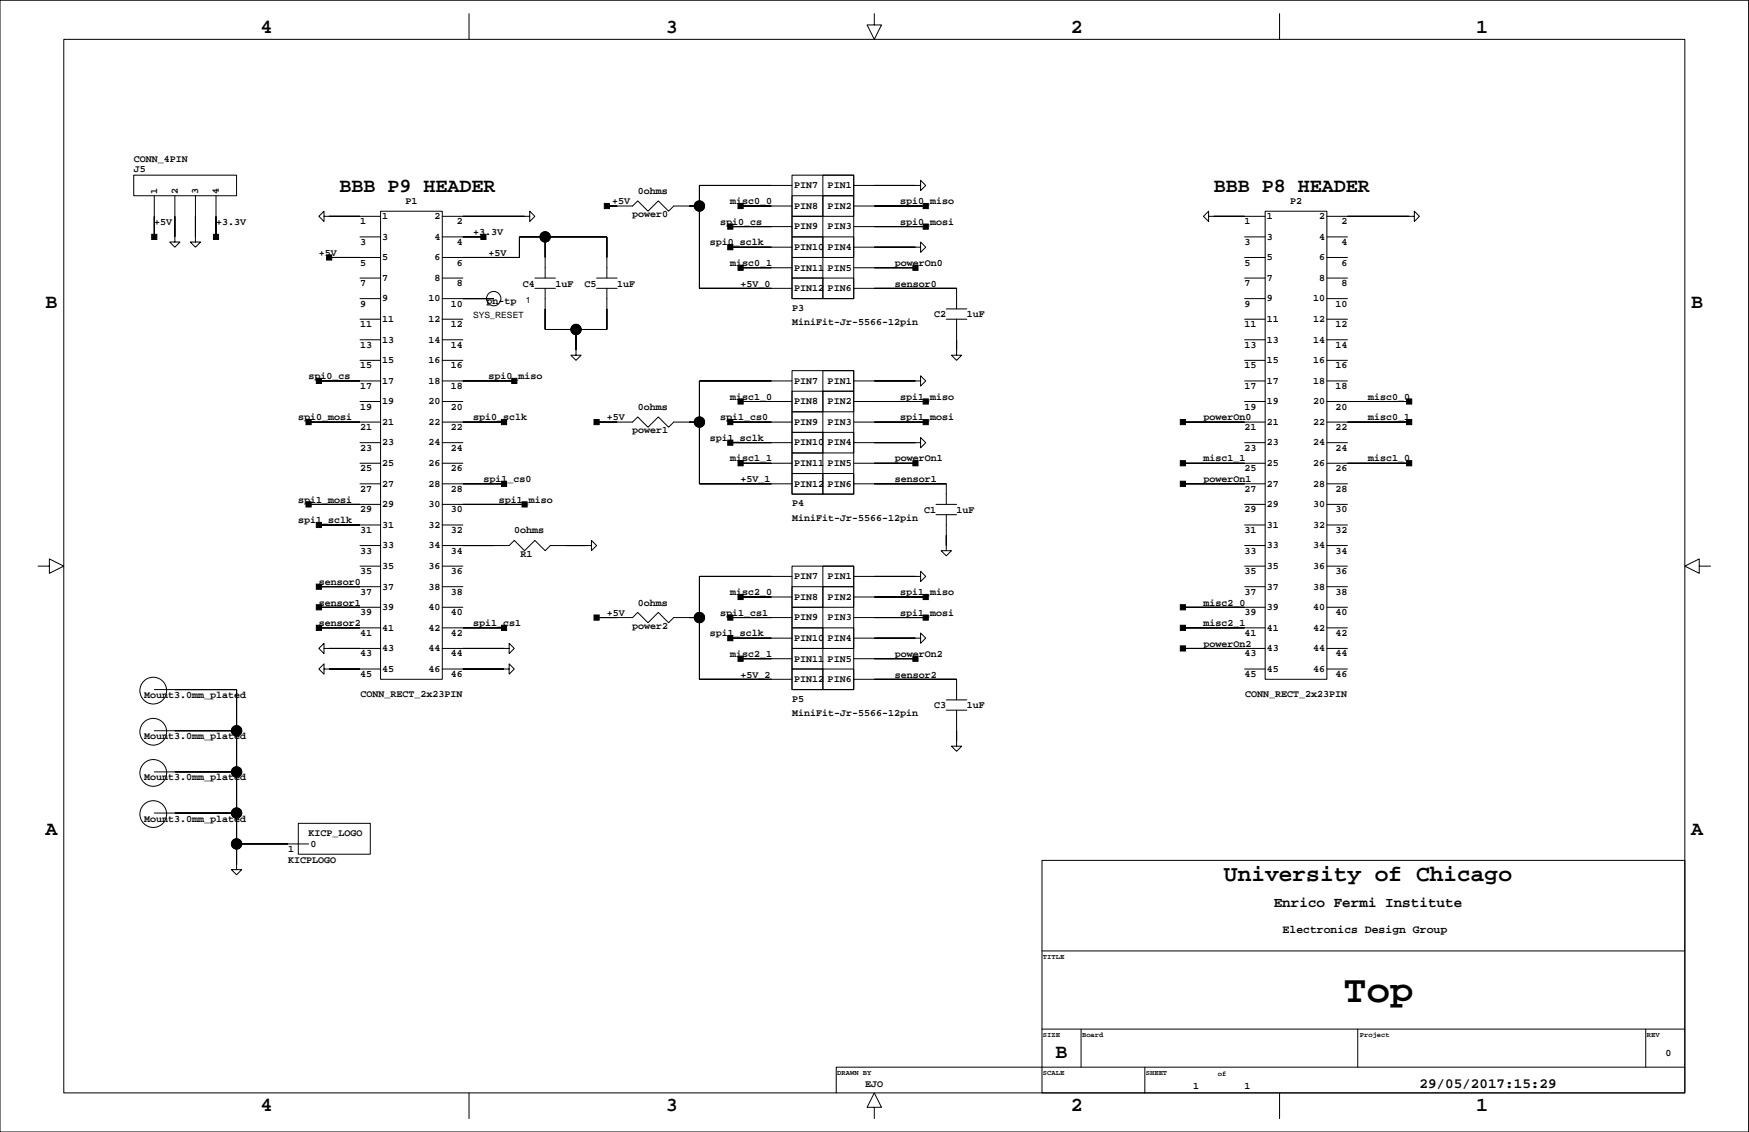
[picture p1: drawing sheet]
<svg xmlns="http://www.w3.org/2000/svg" width="432mm" height="279mm" viewBox="0 0 432 279" stroke-linecap="round" stroke-linejoin="round" font-family="sans-serif">
<g fill="none" stroke="#000" stroke-width=".25">
<path d="M0 .1h431.7v279.3h-431.7zM15.7 9.7h400.3v260.1h-400.3zM115.8 3.4v6.3M215.9 3.4v2.8h1.7l-1.7 3.5-1.8-3.5h1.8M315.9 3.4v6.3M33 43.2h25.4v5.1h-25.4zM38.1 48.3v10.2M43.2 58.5h.1M43.2 48.3v11.4h-1.3l1.3 1.3 1.2-1.3h-1.2M48.2 58.5h.1M48.2 48.3v11.4h-1.2l1.2 1.3 1.3-1.3h-1.3M53.3 48.3v10.2"/>
<path d="M80 53.4v1.3l-1.3-1.3 1.3-1.3v1.3h14M81.3 53.4h.1M88.9 58.5h5.1M94 52.1h15.2v115.6h-15.2zM109.2 53.4h21.6v1.3l1.3-1.3-1.3-1.3v1.3M109.2 58.5h10.2M129.5 53.4h.1M134.6 58.5v10.1M149.8 50.9h6.4l1.2-1.3 2.6 2.5 2.5-2.5 2.6 2.5 1.2-1.2h6.4M180.3 55.9h15.2M182.8 50.9h12.7M195.5 43.2h15.3v30.5h-15.3z"/>
<path d="M195.5 58.5h7.7v5h-7.7zM195.5 53.4h7.7v5.1h-7.7zM195.5 48.3h7.7v5.1h-7.7zM195.5 45.8h-22.8v25.4h22.8M203.2 58.5h7.6v5h-7.6zM203.2 48.3h7.6v5.1h-7.6zM203.2 43.2h7.6v5.1h-7.6zM210.8 45.8h16.5v1.2l1.2-1.2-1.2-1.3v1.3M210.8 50.9h17.7M210.8 55.9h17.7M226 45.8h.1M298.4 53.4v1.3l-1.3-1.3 1.3-1.3v1.3h13.9"/>
<path d="M299.7 53.4h.1M307.3 58.5h5M312.3 52.1h15.3v115.6h-15.3zM327.6 53.4h21.6v1.3l1.2-1.3-1.2-1.3v1.3M327.6 58.5h5.1M347.9 53.4h.1M81.3 63.5h12.7M88.9 68.6h5.1M88.9 73.7h5.1M88.9 78.8h5.1M109.2 63.5h19v-5h21.6v10.1M109.2 68.6h5.1"/>
<path d="M109.2 73.7h12.7M109.2 78.8h5.1M121.9 73.7h.1M132.1 68.6h5M132.1 71.2h5M134.6 71.2v10.1h15.2v-10.1M147.3 68.6h5.1M147.3 71.2h5.1M180.3 61h15.2M182.8 66.1h12.7M195.5 63.5h7.7v5.1h-7.7zM195.5 68.6h7.7v5.1h-7.7z"/>
<path d="M203.2 68.6h7.6v5.1h-7.6zM210.8 61h16.5v1.3l1.2-1.3-1.2-1.3v1.3M210.8 66.1h15.2M210.8 71.2h25.4v5M226 61h.1M233.6 78.8h5.1M233.6 76.2h5.1M236.2 78.8v8.9h-1.3l1.3 1.2 1.2-1.2h-1.2M307.3 63.5h5M307.3 68.6h5M307.3 73.7h5M307.3 78.8h5"/>
<path d="M327.6 63.5h5.1M327.6 68.6h5.1M327.6 73.7h5.1M327.6 78.8h5.1M78.7 94h15.3M88.9 83.9h5.1M88.9 88.9h5.1M88.9 99.1h5.1M109.2 83.9h5.1M109.2 88.9h5.1M109.2 94h17.8M109.2 99.1h5.1"/>
<path d="M142.2 86.4h.1M142.2 81.3v6.4h-1.3l1.3 1.2 1.3-1.2h-1.3M182.8 99.1h12.7M195.5 91.5h15.3v30.5h-15.3zM195.5 96.6h7.7v5h-7.7zM195.5 94h-22.8v25.4h22.8M203.2 96.6h7.6v5h-7.6zM203.2 91.5h7.6v5.1h-7.6zM210.8 94h16.5v1.3l1.2-1.3-1.2-1.2v1.2M210.8 99.1h17.7M226 94h.1M236.2 86.4h.1"/>
<path d="M307.3 83.9h5M307.3 88.9h5M307.3 94h5M307.3 99.1h5M327.6 83.9h5.1M327.6 88.9h5.1M327.6 94h5.1M327.6 99.1h20.3M76.2 104.2h17.8M88.9 109.3h5.1M88.9 114.3h5.1M88.9 119.4h5.1"/>
<path d="M109.2 104.2h15.2M109.2 109.3h5.1M109.2 114.3h5.1M109.2 119.4h15.2M147.3 104.2h8.9l1.2-1.3 2.6 2.5 2.5-2.5 2.6 2.5 1.2-1.2h6.4M180.3 104.2h15.2M180.3 109.3h15.2M182.8 114.3h12.7M195.5 111.8h7.7v5.1h-7.7zM195.5 116.9h7.7v5.1h-7.7zM195.5 106.7h7.7v5.1h-7.7zM195.5 101.6h7.7v5.1h-7.7z"/>
<path d="M203.2 116.9h7.6v5.1h-7.6zM203.2 106.7h7.6v5.1h-7.6zM210.8 109.3h16.5v1.2l1.2-1.2-1.2-1.3v1.3M210.8 104.2h17.7M210.8 114.3h15.2M210.8 119.4h22.8v5.1M226 109.3h.1M292 104.2h20.3M292 114.3h20.3M292 119.4h20.3M307.3 109.3h5M327.6 104.2h20.3"/>
<path d="M327.6 109.3h5.1M327.6 114.3h20.3M327.6 119.4h5.1M9.4 139.7h2.8v-1.7l3.5 1.7-3.5 1.8v-1.8M76.2 124.5h17.8M78.7 129.6h15.3M88.9 134.7h5.1M88.9 139.7h5.1M109.2 134.7h16.5l1.3-1.3 2.5 2.5 2.6-2.5 2.5 2.5 1.3-1.2h10.1v1.2l1.3-1.2-1.3-1.3v1.3M109.2 124.5h20.3M109.2 129.6h5.1M109.2 139.7h5.1"/>
<path d="M144.7 134.7h.1M195.5 139.7h15.3v30.5h-15.3zM203.2 139.7h7.6v5.1h-7.6zM231.1 124.5h5.1M231.1 127h5.1M233.6 134.7h.1M233.6 127v8.9h-1.2l1.2 1.3 1.3-1.3h-1.3M307.3 124.5h5M307.3 129.6h5M307.3 134.7h5M307.3 139.7h5M327.6 124.5h5.1"/>
<path d="M327.6 129.6h5.1M327.6 134.7h5.1M327.6 139.7h5.1M419.5 139.7v-1.7l-3.5 1.7 3.5 1.8v-1.8h2.8M78.7 144.8h15.3M78.7 149.9h15.3M78.7 155h15.3M109.2 144.8h5.1M109.2 149.9h5.1M109.2 155h15.2M147.3 152.4h8.9l1.2-1.2 2.6 2.5 2.5-2.5 2.6 2.5 1.2-1.3h6.4M180.3 152.4h15.2"/>
<path d="M180.3 157.5h15.2M182.8 147.3h12.7M195.5 155h7.7v5h-7.7zM195.5 149.9h7.7v5.1h-7.7zM195.5 144.8h7.7v5.1h-7.7zM195.5 142.3h-22.8v25.4h22.8M203.2 155h7.6v5h-7.6zM203.2 144.8h7.6v5.1h-7.6zM210.8 157.5h16.5v1.3l1.2-1.3-1.2-1.3v1.3M210.8 142.3h16.5v1.2l1.2-1.2-1.2-1.3v1.3M210.8 147.3h17.7M210.8 152.4h17.7"/>
<path d="M226 157.5h.1M226 142.3h.1M292 149.9h20.3M292 155h20.3M307.3 144.8h5M327.6 144.8h5.1M327.6 149.9h5.1M327.6 155h5.1M38.1 170.2h20.3v44.4h-1.3l1.3 1.3 1.3-1.3h-1.3M80 160v1.3l-1.3-1.3 1.3-1.2v1.2h14M80 165.1v1.3l-1.3-1.3 1.3-1.2v1.2h14M81.3 160h.1"/>
<path d="M81.3 165.1h.1M109.2 160h16.5v1.3l1.3-1.3-1.3-1.2v1.2M109.2 165.1h16.5v1.3l1.3-1.3-1.3-1.2v1.2M124.4 160h.1M124.4 165.1h.1M182.8 162.6h12.7M195.5 160h7.7v5.1h-7.7zM195.5 165.1h7.7v5.1h-7.7zM203.2 165.1h7.6v5.1h-7.6zM210.8 162.6h15.2M210.8 167.7h25.4v5M233.6 172.7h5.1"/>
<path d="M233.6 175.3h5.1M236.2 175.3v8.9h-1.3l1.3 1.2 1.2-1.2h-1.2M292 160h20.3M307.3 165.1h5M327.6 160h5.1M327.6 165.1h5.1M38.1 180.4h20.3M38.1 190.5h20.3M236.2 182.9h.1M38.1 200.7h20.3M58.4 213.4h.1M58.4 208.3h17.8"/>
<path d="M73.6 203.2h17.8v7.6h-17.8zM257.2 212.4h158.8v57.4h-158.8zM257.2 234.7h158.8M257.2 254h158.8M266.9 254v9.4M335.2 254v9.4M406.3 254v9.4M115.8 269.8v6.3M215.9 273.3h1.7l-1.7-3.5-1.8 3.5h1.8v2.8M282.6 263.4v6.4M315.9 269.8v6.3M416 263.4h-209.5v6.4"/>
<circle cx="134.6" cy="58.5" r="1.27"/>
<circle cx="172.7" cy="50.9" r="1.27"/>
<circle cx="121.9" cy="73.7" r="1.77"/>
<circle cx="142.2" cy="81.3" r="1.27"/>
<circle cx="172.7" cy="104.2" r="1.27"/>
<circle cx="172.7" cy="152.4" r="1.27"/>
<circle cx="37.8" cy="170.5" r="3.3"/>
<circle cx="37.8" cy="190.8" r="3.3"/>
<circle cx="37.8" cy="180.6" r="3.3"/>
<circle cx="58.4" cy="190.5" r="1.27"/>
<circle cx="58.4" cy="180.4" r="1.27"/>
<circle cx="37.8" cy="200.9" r="3.3"/>
<circle cx="58.4" cy="208.3" r="1.27"/>
<circle cx="58.4" cy="200.7" r="1.27"/>
</g>
<g fill="#000" stroke="#000" stroke-width=".25">
<path d="M37.5 57.8h1.2v1.3h-1.2z" fill-rule="evenodd"/>
<path d="M38.1 53.4v5.1z" fill-rule="evenodd"/>
<path d="M43.2 53.4v5.1z" fill-rule="evenodd"/>
<path d="M48.2 53.4v5.1z" fill-rule="evenodd"/>
<path d="M52.7 57.8h1.3v1.3h-1.3z" fill-rule="evenodd"/>
<path d="M53.3 53.4v5.1z" fill-rule="evenodd"/>
<path d="M81.3 53.4h7.6z" fill-rule="evenodd"/>
<path d="M118.7 57.8h1.3v1.3h-1.3z" fill-rule="evenodd"/>
<path d="M114.3 58.5h5.1z" fill-rule="evenodd"/>
<path d="M128.2 58.5v5z" fill-rule="evenodd"/>
<path d="M114.3 53.4h15.2z" fill-rule="evenodd"/>
<path d="M128.2 58.5h6.4z" fill-rule="evenodd"/>
<path d="M134.6 58.5v5z" fill-rule="evenodd"/>
<path d="M149.2 50.2h1.3v1.3h-1.3z" fill-rule="evenodd"/>
<path d="M134.6 58.5h15.2z" fill-rule="evenodd"/>
<path d="M149.8 58.5v5z" fill-rule="evenodd"/>
<path d="M149.8 50.9h2.6z" fill-rule="evenodd"/>
<path d="M170.1 50.9h2.6z" fill-rule="evenodd"/>
<path d="M172.7 50.9v20.3z" fill-rule="evenodd"/>
<path d="M172.7 45.8v5.1z" fill-rule="evenodd"/>
<path d="M179.7 55.3h1.2v1.3h-1.2z" fill-rule="evenodd"/>
<path d="M182.2 50.2h1.3v1.3h-1.3z" fill-rule="evenodd"/>
<path d="M172.7 45.8h17.8z" fill-rule="evenodd"/>
<path d="M180.3 55.9h10.2z" fill-rule="evenodd"/>
<path d="M182.8 50.9h7.7z" fill-rule="evenodd"/>
<path d="M215.9 45.8h10.1z" fill-rule="evenodd"/>
<path d="M227.9 50.2h1.3v1.3h-1.3z" fill-rule="evenodd"/>
<path d="M227.9 55.3h1.3v1.3h-1.3z" fill-rule="evenodd"/>
<path d="M215.9 50.9h12.6z" fill-rule="evenodd"/>
<path d="M215.9 55.9h12.6z" fill-rule="evenodd"/>
<path d="M299.7 53.4h7.6z" fill-rule="evenodd"/>
<path d="M332.7 53.4h15.2z" fill-rule="evenodd"/>
<path d="M80.6 62.9h1.3v1.3h-1.3z" fill-rule="evenodd"/>
<path d="M81.3 63.5h7.6z" fill-rule="evenodd"/>
<path d="M114.3 73.7h7.6z" fill-rule="evenodd"/>
<path d="M114.3 63.5h13.9z" fill-rule="evenodd"/>
<path d="M134.6 76.2v5.1z" fill-rule="evenodd"/>
<path d="M149.8 76.2v5.1z" fill-rule="evenodd"/>
<path d="M179.7 60.4h1.2v1.2h-1.2z" fill-rule="evenodd"/>
<path d="M182.2 65.5h1.3v1.2h-1.3z" fill-rule="evenodd"/>
<path d="M172.7 71.2h17.8z" fill-rule="evenodd"/>
<path d="M180.3 61h10.2z" fill-rule="evenodd"/>
<path d="M182.8 66.1h7.7z" fill-rule="evenodd"/>
<path d="M225.4 65.5h1.2v1.2h-1.2z" fill-rule="evenodd"/>
<path d="M215.9 61h10.1z" fill-rule="evenodd"/>
<path d="M215.9 66.1h10.1z" fill-rule="evenodd"/>
<path d="M215.9 71.2h20.3z" fill-rule="evenodd"/>
<path d="M78.1 93.4h1.3v1.3h-1.3z" fill-rule="evenodd"/>
<path d="M78.7 94h10.2z" fill-rule="evenodd"/>
<path d="M126.3 93.4h1.3v1.3h-1.3z" fill-rule="evenodd"/>
<path d="M114.3 94h12.7z" fill-rule="evenodd"/>
<path d="M142.2 81.3v5.1z" fill-rule="evenodd"/>
<path d="M134.6 81.3h7.6z" fill-rule="evenodd"/>
<path d="M142.2 81.3h7.6z" fill-rule="evenodd"/>
<path d="M172.7 94v10.2z" fill-rule="evenodd"/>
<path d="M182.2 98.5h1.3v1.2h-1.3z" fill-rule="evenodd"/>
<path d="M172.7 94h17.8z" fill-rule="evenodd"/>
<path d="M182.8 99.1h7.7z" fill-rule="evenodd"/>
<path d="M215.9 94h10.1z" fill-rule="evenodd"/>
<path d="M227.9 98.5h1.3v1.2h-1.3z" fill-rule="evenodd"/>
<path d="M215.9 99.1h12.6z" fill-rule="evenodd"/>
<path d="M236.2 83.9v2.5z" fill-rule="evenodd"/>
<path d="M347.3 98.5h1.2v1.2h-1.2z" fill-rule="evenodd"/>
<path d="M332.7 99.1h15.2z" fill-rule="evenodd"/>
<path d="M75.5 103.5h1.3v1.3h-1.3z" fill-rule="evenodd"/>
<path d="M76.2 104.2h12.7z" fill-rule="evenodd"/>
<path d="M123.8 103.5h1.3v1.3h-1.3z" fill-rule="evenodd"/>
<path d="M114.3 104.2h10.1z" fill-rule="evenodd"/>
<path d="M114.3 119.4h10.1z" fill-rule="evenodd"/>
<path d="M146.7 103.5h1.2v1.3h-1.2z" fill-rule="evenodd"/>
<path d="M147.3 104.2h5.1z" fill-rule="evenodd"/>
<path d="M170.1 104.2h2.6z" fill-rule="evenodd"/>
<path d="M172.7 104.2v15.2z" fill-rule="evenodd"/>
<path d="M179.7 103.5h1.2v1.3h-1.2z" fill-rule="evenodd"/>
<path d="M179.7 108.6h1.2v1.3h-1.2z" fill-rule="evenodd"/>
<path d="M182.2 113.7h1.3v1.3h-1.3z" fill-rule="evenodd"/>
<path d="M172.7 119.4h17.8z" fill-rule="evenodd"/>
<path d="M180.3 104.2h10.2z" fill-rule="evenodd"/>
<path d="M180.3 109.3h10.2z" fill-rule="evenodd"/>
<path d="M182.8 114.3h7.7z" fill-rule="evenodd"/>
<path d="M225.4 113.7h1.2v1.3h-1.2z" fill-rule="evenodd"/>
<path d="M215.9 109.3h10.1z" fill-rule="evenodd"/>
<path d="M215.9 114.3h10.1z" fill-rule="evenodd"/>
<path d="M227.9 103.5h1.3v1.3h-1.3z" fill-rule="evenodd"/>
<path d="M215.9 104.2h12.6z" fill-rule="evenodd"/>
<path d="M215.9 119.4h17.7z" fill-rule="evenodd"/>
<path d="M291.4 113.7h1.3v1.3h-1.3z" fill-rule="evenodd"/>
<path d="M291.4 103.5h1.3v1.3h-1.3z" fill-rule="evenodd"/>
<path d="M292 119.4h15.3z" fill-rule="evenodd"/>
<path d="M292 114.3h15.3z" fill-rule="evenodd"/>
<path d="M292 104.2h15.3z" fill-rule="evenodd"/>
<path d="M347.3 113.7h1.2v1.3h-1.2z" fill-rule="evenodd"/>
<path d="M347.3 103.5h1.2v1.3h-1.2z" fill-rule="evenodd"/>
<path d="M332.7 114.3h15.2z" fill-rule="evenodd"/>
<path d="M332.7 104.2h15.2z" fill-rule="evenodd"/>
<path d="M75.5 123.9h1.3v1.2h-1.3z" fill-rule="evenodd"/>
<path d="M78.1 128.9h1.3v1.3h-1.3z" fill-rule="evenodd"/>
<path d="M76.2 124.5h12.7z" fill-rule="evenodd"/>
<path d="M78.7 129.6h10.2z" fill-rule="evenodd"/>
<path d="M114.3 134.7h7.6z" fill-rule="evenodd"/>
<path d="M123.8 118.8h1.3v1.3h-1.3z" fill-rule="evenodd"/>
<path d="M128.9 123.9h1.2v1.2h-1.2z" fill-rule="evenodd"/>
<path d="M114.3 124.5h15.2z" fill-rule="evenodd"/>
<path d="M139.7 134.7h5z" fill-rule="evenodd"/>
<path d="M233.6 132.1v2.6z" fill-rule="evenodd"/>
<path d="M291.4 118.8h1.3v1.3h-1.3z" fill-rule="evenodd"/>
<path d="M78.1 149.3h1.3v1.2h-1.3z" fill-rule="evenodd"/>
<path d="M78.1 154.3h1.3v1.3h-1.3z" fill-rule="evenodd"/>
<path d="M78.1 144.2h1.3v1.2h-1.3z" fill-rule="evenodd"/>
<path d="M78.7 149.9h10.2z" fill-rule="evenodd"/>
<path d="M78.7 155h10.2z" fill-rule="evenodd"/>
<path d="M78.7 144.8h10.2z" fill-rule="evenodd"/>
<path d="M123.8 154.3h1.3v1.3h-1.3z" fill-rule="evenodd"/>
<path d="M114.3 155h10.1z" fill-rule="evenodd"/>
<path d="M146.7 151.8h1.2v1.3h-1.2z" fill-rule="evenodd"/>
<path d="M147.3 152.4h5.1z" fill-rule="evenodd"/>
<path d="M170.1 152.4h2.6z" fill-rule="evenodd"/>
<path d="M172.7 152.4v15.3z" fill-rule="evenodd"/>
<path d="M172.7 142.3v10.1z" fill-rule="evenodd"/>
<path d="M179.7 151.8h1.2v1.3h-1.2z" fill-rule="evenodd"/>
<path d="M179.7 156.9h1.2v1.2h-1.2z" fill-rule="evenodd"/>
<path d="M182.2 146.7h1.3v1.3h-1.3z" fill-rule="evenodd"/>
<path d="M172.7 142.3h17.8z" fill-rule="evenodd"/>
<path d="M180.3 152.4h10.2z" fill-rule="evenodd"/>
<path d="M180.3 157.5h10.2z" fill-rule="evenodd"/>
<path d="M182.8 147.3h7.7z" fill-rule="evenodd"/>
<path d="M215.9 142.3h10.1z" fill-rule="evenodd"/>
<path d="M215.9 157.5h10.1z" fill-rule="evenodd"/>
<path d="M227.9 146.7h1.3v1.3h-1.3z" fill-rule="evenodd"/>
<path d="M227.9 151.8h1.3v1.3h-1.3z" fill-rule="evenodd"/>
<path d="M215.9 147.3h12.6z" fill-rule="evenodd"/>
<path d="M215.9 152.4h12.6z" fill-rule="evenodd"/>
<path d="M291.4 154.3h1.3v1.3h-1.3z" fill-rule="evenodd"/>
<path d="M291.4 149.3h1.3v1.2h-1.3z" fill-rule="evenodd"/>
<path d="M292 155h15.3z" fill-rule="evenodd"/>
<path d="M292 149.9h15.3z" fill-rule="evenodd"/>
<path d="M58.4 170.2v10.2z" fill-rule="evenodd"/>
<path d="M43.2 170.2h15.2z" fill-rule="evenodd"/>
<path d="M81.3 160h7.6z" fill-rule="evenodd"/>
<path d="M81.3 165.1h7.6z" fill-rule="evenodd"/>
<path d="M114.3 160h10.1z" fill-rule="evenodd"/>
<path d="M114.3 165.1h10.1z" fill-rule="evenodd"/>
<path d="M182.2 162h1.3v1.2h-1.3z" fill-rule="evenodd"/>
<path d="M172.7 167.7h17.8z" fill-rule="evenodd"/>
<path d="M182.8 162.6h7.7z" fill-rule="evenodd"/>
<path d="M225.4 162h1.2v1.2h-1.2z" fill-rule="evenodd"/>
<path d="M215.9 162.6h10.1z" fill-rule="evenodd"/>
<path d="M215.9 167.7h20.3z" fill-rule="evenodd"/>
<path d="M291.4 159.4h1.3v1.3h-1.3z" fill-rule="evenodd"/>
<path d="M292 160h15.3z" fill-rule="evenodd"/>
<path d="M58.4 190.5v10.2z" fill-rule="evenodd"/>
<path d="M58.4 180.4v10.1z" fill-rule="evenodd"/>
<path d="M43.2 190.5h15.2z" fill-rule="evenodd"/>
<path d="M43.2 180.4h15.2z" fill-rule="evenodd"/>
<path d="M236.2 180.4v2.5z" fill-rule="evenodd"/>
<path d="M58.4 208.3v5.1z" fill-rule="evenodd"/>
<path d="M58.4 200.7v7.6z" fill-rule="evenodd"/>
<path d="M43.2 200.7h15.2z" fill-rule="evenodd"/>
<path d="M58.4 208.3h12.7z" fill-rule="evenodd"/>
<circle cx="134.6" cy="58.5" r="1.27"/>
<circle cx="172.7" cy="50.9" r="1.27"/>
<circle cx="142.2" cy="81.3" r="1.27"/>
<circle cx="172.7" cy="104.2" r="1.27"/>
<circle cx="172.7" cy="152.4" r="1.27"/>
<circle cx="58.4" cy="190.5" r="1.27"/>
<circle cx="58.4" cy="180.4" r="1.27"/>
<circle cx="58.4" cy="208.3" r="1.27"/>
<circle cx="58.4" cy="200.7" r="1.27"/>
</g>
<text font-size="9.5" x="331.7" y="247.2">Top</text>
<text font-size="5.6" x="302.2" y="217.3">University of Chicago</text>
<g font-size="4.9">
<text x="64.3" y="8.1">4</text>
<text x="164.3" y="8.1">3</text>
<text x="264.4" y="8.1">2</text>
<text x="364.4" y="8.1">1</text>
<text x="83.8" y="47.4">BBB P9 HEADER</text>
<text x="299.7" y="47.4">BBB P8 HEADER</text>
<text x="11.2" y="76.1">B</text>
<text x="417.5" y="76.1">B</text>
<text x="11.2" y="206.1">A</text>
<text x="417.5" y="206.1">A</text>
<text x="260.6" y="261.2">B</text>
<text x="64.3" y="274.2">4</text>
<text x="164.3" y="274.2">3</text>
<text x="264.4" y="274.2">2</text>
<text x="364.4" y="274.2">1</text>
</g>
<g font-size="3.5">
<text x="314.5" y="224">Enrico Fermi Institute</text>
<text x="350.4" y="268.6">29/05/2017:15:29</text>
</g>
<text font-size="2.8" x="316.7" y="230.3">Electronics Design Group</text>
<g font-size="2.5">
<text x="33" y="39.9">CONN_4PIN</text>
<text x="33" y="42.4">J5</text>
<text x="38.8" y="47.8" transform="rotate(-90 38.8 47.8)">1</text>
<text x="43.9" y="47.8" transform="rotate(-90 43.9 47.8)">2</text>
<text x="48.9" y="47.8" transform="rotate(-90 48.9 47.8)">3</text>
<text x="54" y="47.8" transform="rotate(-90 54 47.8)">4</text>
<text x="157.4" y="47.9">0ohms</text>
<text x="196" y="46.5">PIN7</text>
<text x="204.3" y="46.5">PIN1</text>
<text x="100.1" y="50.4">P1</text>
<text x="151.1" y="50.4">+5V</text>
<text x="156" y="53.6">power0</text>
<text x="180.3" y="50.4">misc0_0</text>
<text x="196" y="51.5">PIN8</text>
<text x="204.3" y="51.5">PIN2</text>
<text x="222.2" y="50.4">spi0_miso</text>
<text x="318.5" y="50.4">P2</text>
<text x="38.1" y="55.5">+5V</text>
<text x="53.3" y="55.5">+3.3V</text>
<text x="88.9" y="55.4">1</text>
<text x="94.4" y="54.1">1</text>
<text x="94.4" y="59.2">3</text>
<text x="107.3" y="54.1">2</text>
<text x="107.3" y="59.2">4</text>
<text x="112.8" y="55.4">2</text>
<text x="116.8" y="58">+3.3V</text>
<text x="177.8" y="55.5">spi0_cs</text>
<text x="196" y="56.6">PIN9</text>
<text x="204.3" y="56.6">PIN3</text>
<text x="222.2" y="55.5">spi0_mosi</text>
<text x="307.3" y="55.4">1</text>
<text x="312.8" y="54.1">1</text>
<text x="312.8" y="59.2">3</text>
<text x="325.7" y="54.1">2</text>
<text x="325.7" y="59.2">4</text>
<text x="331.2" y="55.4">2</text>
<text x="78.7" y="63.1">+5V</text>
<text x="88.9" y="65.5">5</text>
<text x="88.9" y="60.5">3</text>
<text x="94.4" y="64.2">5</text>
<text x="107.3" y="64.2">6</text>
<text x="112.8" y="65.5">6</text>
<text x="112.8" y="60.5">4</text>
<text x="120.6" y="63.1">+5V</text>
<text x="175.2" y="60.6">spi0_sclk</text>
<text x="180.3" y="65.6">misc0_1</text>
<text x="196" y="61.7">PIN10</text>
<text x="204.3" y="61.7">PIN4</text>
<text x="220.9" y="65.6">powerOn0</text>
<text x="307.3" y="65.5">5</text>
<text x="307.3" y="60.5">3</text>
<text x="312.8" y="64.2">5</text>
<text x="325.7" y="64.2">6</text>
<text x="331.2" y="65.5">6</text>
<text x="331.2" y="60.5">4</text>
<text x="88.9" y="70.6">7</text>
<text x="94.4" y="69.3">7</text>
<text x="107.3" y="69.3">8</text>
<text x="112.8" y="70.6">8</text>
<text x="129.1" y="70.7">C4</text>
<text x="137.1" y="70.7">1uF</text>
<text x="144.3" y="70.7">C5</text>
<text x="152.4" y="70.7">1uF</text>
<text x="182.8" y="70.7">+5V_0</text>
<text x="196" y="66.8">PIN11</text>
<text x="196" y="71.9">PIN12</text>
<text x="204.3" y="66.8">PIN5</text>
<text x="204.3" y="71.9">PIN6</text>
<text x="220.9" y="70.7">sensor0</text>
<text x="307.3" y="70.6">7</text>
<text x="312.8" y="69.3">7</text>
<text x="325.7" y="69.3">8</text>
<text x="331.2" y="70.6">8</text>
<text x="88.9" y="75.7">9</text>
<text x="94.4" y="74.4">9</text>
<text x="105.8" y="74.4">10</text>
<text x="111.3" y="75.7">10</text>
<text x="120.1" y="75">pn-tp</text>
<text x="195.5" y="76.7">P3</text>
<text x="307.3" y="75.7">9</text>
<text x="312.8" y="74.4">9</text>
<text x="324.2" y="74.4">10</text>
<text x="329.7" y="75.7">10</text>
<text x="88.9" y="80.8">11</text>
<text x="94.4" y="79.5">11</text>
<text x="105.8" y="79.5">12</text>
<text x="111.3" y="80.8">12</text>
<text x="195.5" y="80.3">MiniFit-Jr-5566-12pin</text>
<text x="230.7" y="78.3">C2</text>
<text x="238.7" y="78.3">1uF</text>
<text x="307.3" y="80.8">11</text>
<text x="312.8" y="79.5">11</text>
<text x="324.2" y="79.5">12</text>
<text x="329.7" y="80.8">12</text>
<text x="88.9" y="85.8">13</text>
<text x="94.4" y="84.6">13</text>
<text x="94.4" y="89.6">15</text>
<text x="105.8" y="84.6">14</text>
<text x="105.8" y="89.6">16</text>
<text x="111.3" y="85.8">14</text>
<text x="307.3" y="85.8">13</text>
<text x="312.8" y="84.6">13</text>
<text x="312.8" y="89.6">15</text>
<text x="324.2" y="84.6">14</text>
<text x="324.2" y="89.6">16</text>
<text x="329.7" y="85.8">14</text>
<text x="76.2" y="93.6">spi0_cs</text>
<text x="88.9" y="90.9">15</text>
<text x="94.4" y="94.7">17</text>
<text x="105.8" y="94.7">18</text>
<text x="111.3" y="90.9">16</text>
<text x="120.6" y="93.6">spi0_miso</text>
<text x="196" y="94.7">PIN7</text>
<text x="204.3" y="94.7">PIN1</text>
<text x="307.3" y="90.9">15</text>
<text x="312.8" y="94.7">17</text>
<text x="324.2" y="94.7">18</text>
<text x="329.7" y="90.9">16</text>
<text x="88.9" y="101.1">19</text>
<text x="88.9" y="96">17</text>
<text x="94.4" y="99.8">19</text>
<text x="105.8" y="99.8">20</text>
<text x="111.3" y="101.1">20</text>
<text x="111.3" y="96">18</text>
<text x="157.4" y="101.2">0ohms</text>
<text x="180.3" y="98.7">misc1_0</text>
<text x="196" y="99.8">PIN8</text>
<text x="204.3" y="99.8">PIN2</text>
<text x="222.2" y="98.7">spi1_miso</text>
<text x="307.3" y="101.1">19</text>
<text x="307.3" y="96">17</text>
<text x="312.8" y="99.8">19</text>
<text x="324.2" y="99.8">20</text>
<text x="329.7" y="101.1">20</text>
<text x="329.7" y="96">18</text>
<text x="337.7" y="98.7">misc0_0</text>
<text x="73.6" y="103.7">spi0_mosi</text>
<text x="88.9" y="106.2">21</text>
<text x="94.4" y="104.9">21</text>
<text x="105.8" y="104.9">22</text>
<text x="111.3" y="106.2">22</text>
<text x="116.8" y="103.7">spi0_sclk</text>
<text x="149.8" y="103.7">+5V</text>
<text x="156" y="106.9">power1</text>
<text x="177.8" y="103.7">spi1_cs0</text>
<text x="196" y="104.9">PIN9</text>
<text x="204.3" y="104.9">PIN3</text>
<text x="222.2" y="103.7">spi1_mosi</text>
<text x="297.1" y="103.7">powerOn0</text>
<text x="307.3" y="106.2">21</text>
<text x="312.8" y="104.9">21</text>
<text x="324.2" y="104.9">22</text>
<text x="329.7" y="106.2">22</text>
<text x="337.7" y="103.7">misc0_1</text>
<text x="88.9" y="111.2">23</text>
<text x="94.4" y="110">23</text>
<text x="105.8" y="110">24</text>
<text x="111.3" y="111.2">24</text>
<text x="175.2" y="108.8">spi1_sclk</text>
<text x="180.3" y="113.9">misc1_1</text>
<text x="196" y="110">PIN10</text>
<text x="204.3" y="110">PIN4</text>
<text x="220.9" y="113.9">powerOn1</text>
<text x="297.1" y="113.9">misc1_1</text>
<text x="307.3" y="111.2">23</text>
<text x="312.8" y="110">23</text>
<text x="324.2" y="110">24</text>
<text x="329.7" y="111.2">24</text>
<text x="337.7" y="113.9">misc1_0</text>
<text x="88.9" y="116.3">25</text>
<text x="94.4" y="115">25</text>
<text x="105.8" y="115">26</text>
<text x="111.3" y="116.3">26</text>
<text x="119.4" y="119">spi1_cs0</text>
<text x="182.8" y="119">+5V_1</text>
<text x="196" y="115">PIN11</text>
<text x="204.3" y="115">PIN5</text>
<text x="220.9" y="119">sensor1</text>
<text x="297.1" y="119">powerOn1</text>
<text x="307.3" y="116.3">25</text>
<text x="312.8" y="115">25</text>
<text x="324.2" y="115">26</text>
<text x="329.7" y="116.3">26</text>
<text x="73.6" y="124.1">spi1_mosi</text>
<text x="88.9" y="121.4">27</text>
<text x="94.4" y="120.1">27</text>
<text x="94.4" y="125.2">29</text>
<text x="105.8" y="120.1">28</text>
<text x="105.8" y="125.2">30</text>
<text x="111.3" y="121.4">28</text>
<text x="123.2" y="124.1">spi1_miso</text>
<text x="195.5" y="125">P4</text>
<text x="196" y="120.1">PIN12</text>
<text x="204.3" y="120.1">PIN6</text>
<text x="307.3" y="121.4">27</text>
<text x="312.8" y="120.1">27</text>
<text x="312.8" y="125.2">29</text>
<text x="324.2" y="120.1">28</text>
<text x="324.2" y="125.2">30</text>
<text x="329.7" y="121.4">28</text>
<text x="73.6" y="129.1">spi1_sclk</text>
<text x="88.9" y="131.6">31</text>
<text x="88.9" y="126.5">29</text>
<text x="94.4" y="130.3">31</text>
<text x="105.8" y="130.3">32</text>
<text x="111.3" y="131.6">32</text>
<text x="111.3" y="126.5">30</text>
<text x="127" y="131.7">0ohms</text>
<text x="195.5" y="128.5">MiniFit-Jr-5566-12pin</text>
<text x="228.1" y="126.6">C1</text>
<text x="236.2" y="126.6">1uF</text>
<text x="307.3" y="131.6">31</text>
<text x="307.3" y="126.5">29</text>
<text x="312.8" y="130.3">31</text>
<text x="324.2" y="130.3">32</text>
<text x="329.7" y="126.5">30</text>
<text x="329.7" y="131.6">32</text>
<text x="88.9" y="136.6">33</text>
<text x="94.4" y="135.3">33</text>
<text x="105.8" y="135.3">34</text>
<text x="111.3" y="136.6">34</text>
<text x="128.5" y="137.4">R1</text>
<text x="307.3" y="136.6">33</text>
<text x="312.8" y="135.3">33</text>
<text x="324.2" y="135.3">34</text>
<text x="329.7" y="136.6">34</text>
<text x="88.9" y="141.7">35</text>
<text x="94.4" y="140.4">35</text>
<text x="105.8" y="140.4">36</text>
<text x="111.3" y="141.7">36</text>
<text x="196" y="143">PIN7</text>
<text x="204.3" y="143">PIN1</text>
<text x="307.3" y="141.7">35</text>
<text x="312.8" y="140.4">35</text>
<text x="324.2" y="140.4">36</text>
<text x="329.7" y="141.7">36</text>
<text x="78.7" y="149.4">sensor1</text>
<text x="78.7" y="144.4">sensor0</text>
<text x="88.9" y="146.8">37</text>
<text x="94.4" y="145.5">37</text>
<text x="105.8" y="145.5">38</text>
<text x="111.3" y="146.8">38</text>
<text x="157.4" y="149.4">0ohms</text>
<text x="180.3" y="146.9">misc2_0</text>
<text x="196" y="148">PIN8</text>
<text x="204.3" y="148">PIN2</text>
<text x="222.2" y="146.9">spi1_miso</text>
<text x="297.1" y="149.4">misc2_0</text>
<text x="307.3" y="146.8">37</text>
<text x="312.8" y="145.5">37</text>
<text x="324.2" y="145.5">38</text>
<text x="329.7" y="146.8">38</text>
<text x="78.7" y="154.5">sensor2</text>
<text x="88.9" y="151.9">39</text>
<text x="94.4" y="150.6">39</text>
<text x="94.4" y="155.7">41</text>
<text x="105.8" y="150.6">40</text>
<text x="105.8" y="155.7">42</text>
<text x="111.3" y="151.9">40</text>
<text x="116.8" y="154.5">spi1_cs1</text>
<text x="149.8" y="152">+5V</text>
<text x="156" y="155.2">power2</text>
<text x="177.8" y="152">spi1_cs1</text>
<text x="196" y="153.1">PIN9</text>
<text x="204.3" y="153.1">PIN3</text>
<text x="222.2" y="152">spi1_mosi</text>
<text x="297.1" y="154.5">misc2_1</text>
<text x="307.3" y="151.9">39</text>
<text x="312.8" y="150.6">39</text>
<text x="312.8" y="155.7">41</text>
<text x="324.2" y="150.6">40</text>
<text x="324.2" y="155.7">42</text>
<text x="329.7" y="151.9">40</text>
<text x="88.9" y="157">41</text>
<text x="94.4" y="160.7">43</text>
<text x="105.8" y="160.7">44</text>
<text x="111.3" y="157">42</text>
<text x="175.2" y="157.1">spi1_sclk</text>
<text x="196" y="158.2">PIN10</text>
<text x="204.3" y="158.2">PIN4</text>
<text x="297.1" y="159.6">powerOn2</text>
<text x="307.3" y="157">41</text>
<text x="312.8" y="160.7">43</text>
<text x="324.2" y="160.7">44</text>
<text x="329.7" y="157">42</text>
<text x="88.9" y="167.1">45</text>
<text x="88.9" y="162">43</text>
<text x="94.4" y="165.8">45</text>
<text x="105.8" y="165.8">46</text>
<text x="111.3" y="167.1">46</text>
<text x="111.3" y="162">44</text>
<text x="180.3" y="162.1">misc2_1</text>
<text x="182.8" y="167.2">+5V_2</text>
<text x="196" y="163.3">PIN11</text>
<text x="204.3" y="163.3">PIN5</text>
<text x="220.9" y="167.2">sensor2</text>
<text x="220.9" y="162.1">powerOn2</text>
<text x="307.3" y="167.1">45</text>
<text x="307.3" y="162">43</text>
<text x="312.8" y="165.8">45</text>
<text x="324.2" y="165.8">46</text>
<text x="329.7" y="167.1">46</text>
<text x="329.7" y="162">44</text>
<text x="35.6" y="172.3">Mount3.0mm_plated</text>
<text x="89" y="171.9">CONN_RECT_2x23PIN</text>
<text x="195.5" y="173.2">P5</text>
<text x="196" y="168.4">PIN12</text>
<text x="204.3" y="168.4">PIN6</text>
<text x="307.4" y="171.9">CONN_RECT_2x23PIN</text>
<text x="195.5" y="176.8">MiniFit-Jr-5566-12pin</text>
<text x="230.7" y="174.8">C3</text>
<text x="238.7" y="174.8">1uF</text>
<text x="35.6" y="182.5">Mount3.0mm_plated</text>
<text x="35.6" y="192.6">Mount3.0mm_plated</text>
<text x="35.6" y="202.8">Mount3.0mm_plated</text>
<text x="76.2" y="206.5">KICP_LOGO</text>
<text x="76.7" y="209">0</text>
<text x="71.1" y="210.3">1</text>
<text x="71.1" y="212.9">KICPLOGO</text>
<text x="411.2" y="260.5">0</text>
<text x="213.6" y="268.3">EJO</text>
<text x="294.6" y="268.8">1</text>
<text x="307.3" y="268.8">1</text>
</g>
<g font-size="2.1">
<text x="129.8" y="74.8">1</text>
<text x="116.8" y="78.4">SYS_RESET</text>
</g>
<g font-size="1.8">
<text x="257.5" y="236.7">TITLE</text>
<text x="257.5" y="256">SIZE</text>
<text x="267.1" y="256">Board</text>
<text x="335.7" y="256">Project</text>
<text x="406.6" y="256">REV</text>
<text x="206.7" y="265.4">DRAWN BY</text>
<text x="257.5" y="265.4">SCALE</text>
<text x="282.9" y="265.4">SHEET</text>
<text x="300.7" y="265.6">of</text>
</g>
</svg>
